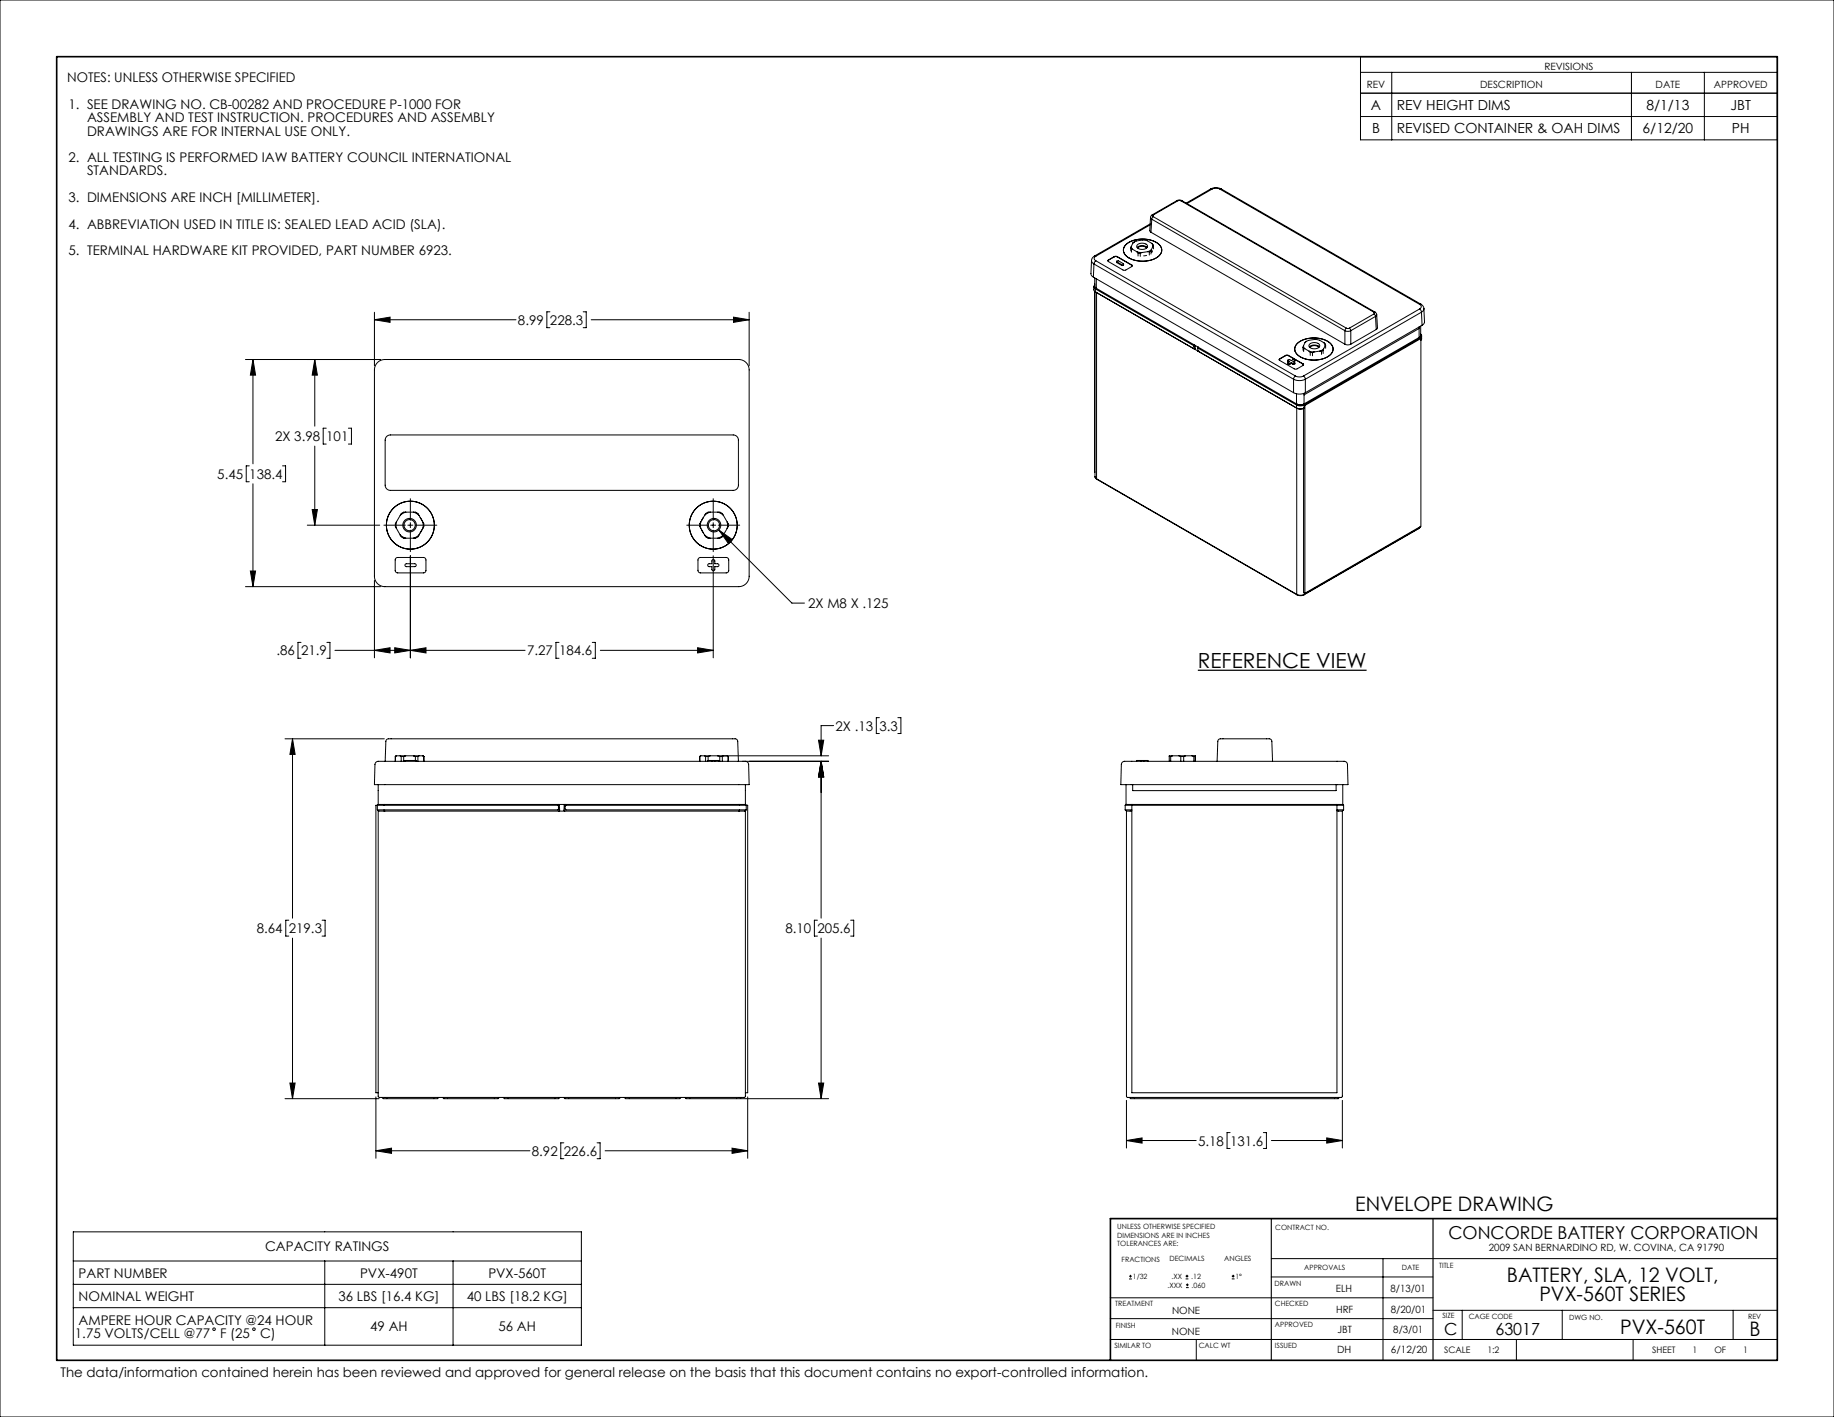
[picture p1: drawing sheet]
<svg xmlns="http://www.w3.org/2000/svg" width="559mm" height="432mm" viewBox="0 0 559 432" stroke-linecap="round" stroke-linejoin="round" font-family="sans-serif">
<path d="M365 204.2h51.4" fill="none" stroke="#000" stroke-width=".39"/>
<g fill="none" stroke="#000" stroke-width=".3">
<path d="M0 0h558.8v431.8h-558.8zM414.5 17.3h127v25.3h-127zM414.5 28.4h127M414.5 22h127M414.5 35.5h127M424.1 22v20.6M497.1 22v20.6M519.3 22v20.6M368.9 57.6a3.5 3.5 0 0 1 3.2 0M368.9 57.6h.4M368.9 57.6l-7.5 4.3M369.3 57.6a2.7 2.7 0 0 1 2.4 0"/>
<path d="M369.3 57.6l-7.6 4.4M371.7 57.6l60.8 35.1M372.1 57.6h-.4M372.1 57.6l60.8 35.1M332.6 79.4l-.2 4.1 .2 .5 .5 .4M332.6 79.4l.2 .6 .5 .4M333.5 78l-.6 .6-.3 .8M333.5 78l.4 .1M333.9 78.1a.74 .74 0 0 0-.5 .7 .74 .74 0 0 0 .5 .7M333.9 79.5l-.6 .9M333.9 79.5l60.8 35.1M337.7 79.2l-.2 .3 .2 .2 4.7 2.7 .6-.1 1.8-1.1 .2-.2-.2-.3"/>
<path d="M337.7 79.3l-.2 .2M337.7 79.2v.1M339.5 78.2h.9M339.5 78.3h.9M339.5 78.2l-1.8 1M339.5 78.3l-1.8 1M339.5 78.2v.1M340.2 79.6l.1 .4M340.3 79.8a.29 .29 0 0 1 .1-.4 .29 .29 0 0 1 .4 .1l1.4 .8a.29 .29 0 0 1-.1 .4 .29 .29 0 0 1-.4-.1M340.3 79.8l1.4 .8M340.3 79.8v.2M340.4 78.2l4.4 2.5"/>
<path d="M340.4 78.3l4.4 2.5M340.4 78.2v.1M343 74.6a8.1 8.1 0 0 1 10.6 .4 2.63 2.63 0 0 1-1.9 3.9 8.1 8.1 0 0 1-9.1-1.5 2.15 2.15 0 0 1 .4-2.8zM343.1 74.5a8.2 8.2 0 0 1 10.4 .5 2.6 2.6 0 0 1-1.7 3.8 8.1 8.1 0 0 1-9.1-1.4 2.17 2.17 0 0 1 .4-2.9zM344.6 75.5l.1 .4M344.6 75.5v1M344.7 75.1l.4 .9M344.7 75.1l-.1 .4M344.7 75.9l.4 .1M344.7 75.9v1M345.1 76l1.3 .7M345.2 74.1l1.1-.7 1.8-.3 1.5 .3 1.3 .7"/>
<path d="M345.2 74.1l-.5 1M345.7 73.7l-.5 .4M346.4 76.7l1.5 .3M346.4 76.7l.3 .4M346.5 75.4a2.28 2.28 0 0 1 3 0M346.6 74.5a1.91 1.91 0 0 1 3 .7 1.94 1.94 0 0 1-3.3-.2zM346.7 75.6a1.75 1.75 0 0 1 2.6 0M346.7 77.1l.7 .1M346.7 77.1v.9M347.4 77.2v.9M347.9 77l-.5 .2M349.3 77.8l-.8 .2"/>
<path d="M349.7 76.7l.5 .1M349.7 76.7l-1.8 .3M350.2 76.8v.9M350.4 68.5l-16.5 9.6M350.4 68.2l-16.9 9.8M350.6 66.2l-.3 4.1 .4 .5M350.6 66.2l.3 .6M350.7 70.8l59.1 34.1M350.7 76.5l-.5 .3M350.7 76.5v.9M350.8 76.1l-1.1 .6M350.8 76.1l-.1 .4"/>
<path d="M350.9 74.1l.4 .9M350.9 74.1l.5 .8M350.9 66.8l58.9 34M350.9 66.8l-.2 4M351.1 65.5l-.5 .7M351.1 65.5h.3M351.2 76.4l-.3 .5M351.3 75l-.5 1.1M351.4 66l-.5 .8M351.4 65.5l-.2 .3 .2 .2M351.4 66l58.8 34M351.4 74.9l-.1 .1"/>
<path d="M351.4 74.9v.9M358.6 61.1l.7-.1 .8 .1M358.6 61.1l.3 .1M358.6 61.1l-7.5 4.4M358.9 61.2h.9M358.9 61.2l-7.5 4.3M359.8 61.2l58.8 34M360.1 61.1l-.3 .1M360.1 61.1l58.9 34M114.1 97.4l4.7-.8v1.6zM114.1 95.2v16.3M114.1 97.4h43.1"/>
<path d="M167.6 95h-1v4.9h1M177.7 95h.9v4.9h-.9M180.1 97.4h48.2M223.5 96.6l4.8 .8-4.8 .8zM228.3 95.2v16.3M333.1 84.4l61 35.3M333.3 87.4v1l.4 .5M333.3 80.4l60.8 35.2M333.3 80.4l-.2 4M333.5 88.8l.1 55.1M333.5 86.6v.3M333.5 86.6h.1"/>
<path d="M333.6 84.7v2.6l.4 .6v-2.9M333.6 86.9l-.1 .5 .4 .4M333.6 86.8a.67 .67 0 0 0-.3 .7 .67 .67 0 0 0 .4 .5M333.6 86.5l-.1 .1M333.6 88.9v56.3M333.7 88l30 17.3M333.7 88.9l31.4 18.2M333.7 88v.9M333.9 87.8l30.1 17.3M333.9 87.8l-.2 .2M334.1 89.2v56.7M340.3 80l1.4 .9"/>
<path d="M341.7 80.6v.3M342.3 80.5l-.1 .4h-.5M344.8 80.8l.2 .2M344.8 80.7v.1M418.6 95.7l.5 .7M418.6 95.2l.2 .2-.2 .3M418.6 95.7l-7.5 4.3M419 95.1l.5 .8M419 95.1l-.4 .1M419.1 96.4l-7.5 4.4M419.1 96.4l.2 4M419.5 95.9l.2 4-.4 .5"/>
<path d="M419.5 95.9l-.4 .5M432.5 92.7a.74 .74 0 0 1 .5 .7 .74 .74 0 0 1-.5 .8M432.5 94.2l.6 .9M432.5 94.2l-35.4 20.4M432.9 99.4v2.8l-.5 .6M432.9 92.7l.7 .5 .2 .8M432.9 92.7h-.4M433.1 95.1l-35.4 20.5M433.1 95.1l.2 4M433.3 99.1l-35.6 20.6M433.8 94l.2 4.1-.2 .6-.5 .4M433.8 94l-.2 .7-.5 .4"/>
<path d="M74.8 109.6h41.2M77.1 109.6l.8 4.7h-1.6zM77.1 109.6v31.7M95.9 109.6l.8 4.7h-1.6zM95.9 109.6v20.3M115.1 110.4l1.1-.7 1.1-.1h107.8a3.2 3.2 0 0 1 3.2 3.1v62.9a3.2 3.2 0 0 1-3.2 3.2h-107.8a3.2 3.2 0 0 1-3.2-3.2v-62.9l.2-1.2zM363.7 105.3l.1 .3M363.8 106.1l-.1 .1M363.8 106.1l.4 .3M363.8 105.6v.5M364 105.1l.1 .3M364 105.1l31.2 18.1"/>
<path d="M364 105.1l-.3 .2M364.1 105.4l.1 1M364.1 105.4l-.3 .2M364.2 106.4l-.1 .1M365 106.8l.1 .3M365 106.8h.1M365.1 107.1l30.1 17.4 1 .2 1-.3M365.1 106.1l-.1 .1M365.1 106.1l-.1-.3v1M365.1 106.1l29.9 17.3M365.1 107.1h.1M389.9 109.3l-.2 .3 .2 .2 4.7 2.7 .5-.1 1.9-1 .2-.3-.2-.2"/>
<path d="M389.9 109.4l-.2 .2M389.9 109.3v.1M391.7 108.3h.9M391.7 108.4h.9M391.7 108.3l-1.8 1M391.7 108.4l-1.8 1M391.7 108.3v.1M392.4 109.8l.1 .4M392.4 110.6l.1 .4h.5M392.5 109.9l.5 .3-.5 .3a.29 .29 0 0 0 .1 .4 .29 .29 0 0 0 .4-.2M392.5 109.9a.29 .29 0 0 1 .1-.4 .29 .29 0 0 1 .4 .1l.5 .3 .4-.3a.29 .29 0 0 1 .4-.1 .29 .29 0 0 1 .1 .4M392.5 110.2l.2 .1"/>
<path d="M392.5 109.9v.3M392.6 108.3l4.4 2.6M392.6 108.4l4.4 2.6M392.6 108.3v.1M393 110.7v.3M393.5 110.7l.4 .3M393.5 110.7l-.5 .3M393.5 110.5l.4 .2M393.5 110.5l-.5 .2M393.5 110.5v.2M393.9 110.7v.3M394.1 115.6a4 4 0 0 0 3.6 0"/>
<path d="M394.1 119.7a4 4 0 0 0 3.6 0M394.1 115.6v4.1M394.4 109.9l-.4 .3 .4 .3a.29 .29 0 0 1-.1 .4 .29 .29 0 0 1-.4-.2M394.4 110.2l-.2 .1M394.4 109.9v.3M394.5 110.6l-.1 .4h-.5M394.5 109.8l-.1 .4M394.7 114.6l-.6 1M394.7 114.6a2.7 2.7 0 0 0 2.4 0M395 120v3.1a2.54 2.54 0 0 0 2.3 0M395.2 104.7a8.1 8.1 0 0 1 10.6 .4 2.63 2.63 0 0 1-1.9 3.9 8.1 8.1 0 0 1-9.1-1.5 2.15 2.15 0 0 1 .4-2.8zM395.3 104.6a8.2 8.2 0 0 1 10.4 .5 2.6 2.6 0 0 1-1.7 3.9 8.1 8.1 0 0 1-9.1-1.5 2.17 2.17 0 0 1 .4-2.9z"/>
<path d="M397 111l.2 .2M397 110.9v.1M397 105.8l.2 .4M397 105.8v.9M397.1 114.6l.6 1M397.2 105.4l.4 .9M397.2 105.4l-.2 .4M397.2 106.2l.4 .1M397.2 106.2v.9M397.3 119.8v3.3M397.6 106.3l1.3 .7M397.6 104.3l1.1-.6 1.9-.3 1.5 .3 1.3 .7"/>
<path d="M397.6 104.3l-.4 1.1M397.7 115.6v4.1M398.1 104l-.5 .3M398.9 107l1.5 .3M398.9 107l.3 .4M398.9 105.7a2.28 2.28 0 0 1 3.1 0M399.1 104.8a1.91 1.91 0 0 1 3 .7 1.94 1.94 0 0 1-3.3-.2zM399.1 105.9a1.75 1.75 0 0 1 2.7 0M399.2 107.4l.7 .1M399.2 107.4v.9M399.9 107.5v.9M400.4 107.3l-.5 .2"/>
<path d="M402.2 107h.5M402.2 107l-1.8 .3M402.7 107v1M403.2 106.8l-.5 .2M403.2 106.8v.9M403.3 106.3l-1.1 .7M403.3 106.3l-.1 .5M403.4 104.4l.4 .9M403.4 104.4l.5 .8M403.8 105.3l-.5 1M403.9 105.2l-.1 .1M403.9 105.2v.9"/>
<path d="M409.8 100.8l.8 .2 1-.2M409.8 104.9l.8 .2 1-.2M409.8 100.8v4.1M410.2 100h.9M410.2 100l-.4 .8M411.1 100l.5 .8M411.6 100.8v4.1M419.3 100.4l-7.7 4.5M432.4 102.8v-3.1v.4l-35.1 20.2M432.4 102.8l-35.1 20.3M432.5 102.8h-.1M432.5 102.8l.2 .2"/>
<path d="M432.7 103l.2 .2M432.7 103l-35.4 20.4M432.9 101.9v.4l-.4 .5M432.9 101.8a.68 .68 0 0 1 .2 .7 .68 .68 0 0 1-.4 .5M432.9 103.2l-35.3 20.4M432.9 103.2v57.2l-35.3 20.4M433.2 102.3l-.3 1.4M95.9 135.9v24.1M99.4 130.5h-.9v4.8h.9M106.2 130.5h.9v4.8h-.9M117.9 133l1-.5h104.5a1.59 1.59 0 0 1 1.6 1.6v13.7a1.59 1.59 0 0 1-1.6 1.6h-104.5a1.59 1.59 0 0 1-1.5-1.6v-13.7zM395 123.4a2.54 2.54 0 0 0 2.3 0"/>
<path d="M395 123.4v.9a2.54 2.54 0 0 0 2.3 0M395.1 124.4v56.7M395.2 123.2a2.22 2.22 0 0 0 2 0M395.2 123.2l-.2 .2M397.2 123.2l.1 .2M397.2 124.4h.1M397.2 124.4v56.2l.4 .2M397.3 123.4v.9M397.3 123.1l-.1 .1M397.3 124.3l-.1 .1M397.3 123.4l.3 .2M397.6 123.6v57.2"/>
<path d="M75.9 142h-.9v4.8h.9M77.1 147.4v31.4M86.1 142h.9v4.8h-.9M95.1 155.3h1.6l-.8 4.7zM120.8 159.1v1.9M120.8 159.1l-.4 .9 .4 1M122 157l-1.2 2.1M123.6 156.1l-1.6 .9M123.6 156.1l-1 .2-.6 .7M123.6 156.1h2.4M125 152v6.5M125 159.3v1.5"/>
<path d="M126 156.1l1.7 .9M126 156.1l1 .2 .7 .7M127.7 157l1.1 2.1M128 157.7l.6 1M128.8 159.1v1.9M128.8 159.1l.3 1-.3 .9M213.5 159.1v1.9M213.5 159.1l-.3 .9 .3 1M214.3 157.6l-.5 1M214.7 157l-1.2 2.1M216.4 156.1l-1.7 .9M216.4 156.1l-1 .2-.7 .7"/>
<path d="M216.4 156.1h2.3M217.3 152v6.5M217.3 159.3v1.5M218.7 156.1l1.7 .9M218.7 156.1l1 .2 .7 .7M220.4 157l1.2 2.1M221.6 159.1v1.9M221.6 159.1l.3 1-.3 .9M333.6 145.2l.5 .7M333.6 145.2l.6 .8M334.1 145.9l.1 .1M334.1 145.9l61 35.2"/>
<path d="M334.2 146l61 35.3M74.8 178.8h41.2M76.3 174h1.6l-.8 4.8zM93.6 160h22.1M114.1 176.9v23.6M117 160h6.5M120.6 170.1l.6-.2h8.1l.5 .6-.1 3.6-.7 .5-8.1-.1-.5-.6v-3.3zM120.8 161l1.1 2M121.9 163l1.7 1M121.9 163l.7 .8 1 .2M123.5 171.9l2.9-.1a.44 .44 0 0 1 .4 .4 .44 .44 0 0 1-.4 .5h-2.7l-.3-.3zM123.6 164h2.4"/>
<path d="M124.3 160h1.5M125 161.6v6.5M125 169.4v31.1M126.6 160h6.5M127.6 163l-1.6 1M127.6 163l-.6 .8-1 .2M128.6 161.4l-.6 1M128.8 161l-1.2 2M209.2 160h6.6M212.9 170.1l.5-.2h8.1l.5 .6v3.6l-.7 .5-8.1-.1-.5-.7v-3.3zM213.5 161l1.2 2M213.8 161.4l.5 1"/>
<path d="M214.7 163l1.7 1M214.7 163l.7 .8 1 .2M216.4 164h2.3M216.5 160h1.6M217 170.6l.4-.1 .3 .2 .1 1.1h.8a.44 .44 0 0 1 .5 .4 .44 .44 0 0 1-.5 .5h-.8v.8a.44 .44 0 0 1-.5 .4 .44 .44 0 0 1-.4-.4v-.8h-.8a.44 .44 0 0 1-.5-.5 .44 .44 0 0 1 .5-.4h.8zM217.3 161.6v6.5M217.3 169.4v31.1M218.8 160h6.6M219 161.5l3.9 2.8-1.1 1.1zM219 161.5l22.3 22.3h3.8M220.4 163l-1.7 1M220.4 163l-.7 .8-1 .2"/>
<path d="M221.6 161l-1.2 2M432.3 161.1l-35 20.2M432.3 161l.5-.5-.5 .6M432.3 161v.1M432.3 160.7v.3M432.3 161l-34.9 20.1M91.7 195.8h-.9v4.8h.9M99.6 195.8h.9v4.8h-.9M102.1 198.2h57.9M114.1 198.2l4.7-.8v1.6zM120.3 197.4l4.7 .8-4.7 .8zM125 198.2l4.8-.8v1.6z"/>
<path d="M170.3 195.8h-.9v4.8h.9M180.5 195.8h.9v4.8h-.9M182.9 198.2h34.4M212.5 197.4l4.8 .8-4.8 .8zM395.1 181.1a2.54 2.54 0 0 0 2.3 0M395.1 181.1l.1 .2M395.2 181.3a2.38 2.38 0 0 0 2.1 0M397.4 181.1l-.1 .2M397.4 180.7v.4M267.9 218.7h-.9v4.8h.9M273.6 218.7h.9v4.8h-.9M86.8 225.1h30.3"/>
<path d="M89.1 225.1v54.7M89.1 225.1l.8 4.8h-1.6zM114.5 232.3l.8-.3h111.7a1.02 1.02 0 0 1 1.1 1l.2 6.1h-114.2l.1-6.1zM115.2 239.1v6M117.4 232l.2-6.1a1.27 1.27 0 0 1 1.6-.8h104.7a.8 .8 0 0 1 .9 .8l.2 6.1M120.4 230.5h.1M120.4 230.5v1.5M120.5 230.5v1.5M120.8 230.3l-.3 .2M120.8 230.3l-.4 .2M120.8 230.3h1.1M121.9 230.3l.3 .2"/>
<path d="M121.9 230.3h1.7M122.2 230.5h.8M122.2 230.5v1.5M123 230.5v1.5M123.4 232v-.3h3.4v.3M123.6 230.3l-.6 .2M123.6 230.3h2.4M126 230.3l.6 .2M126 230.3h1.6M126.6 230.5h.7M126.6 230.5v1.2M127.3 230.5v1.5"/>
<path d="M127.6 230.3l-.3 .2M127.6 230.3h1.2M128.8 230.3l.3 .2M129.1 230.5h.1M129.1 230.5v1.5M213.2 230.5h.1M213.2 230.5v1.5M213.5 230.3l-.3 .2M213.5 230.3h1.2M214.7 230.3l.3 .2M214.7 230.3h1.7M215 230.5h.8"/>
<path d="M215 230.5v1.5M215.8 230.5v1.2M216.4 230.3l-.6 .2M216.4 230.3h2.3M216.9 231.7h.9M216.9 231.7h-1.3v.3M216.9 231.7v.3M217.8 231.7h1.3v.3M217.8 231.7v.3M218.7 230.3h1.7l-.3 .2M218.7 230.3l.6 .2M219.3 230.5h.8"/>
<path d="M219.3 230.5v1.5M220 230.3h32.5M220.1 230.5v1.5M221.6 230.3l.3 .2zM221.9 230.5h.1M221.9 230.5v1.5M226.2 232h26.3M227.1 239.1v6M249.4 225.6h1.6l-.8 4.7zM250.2 232l.8 4.8h-1.6zM250.2 232v47.8M254 221.1h-3.8v9.2"/>
<path d="M341.9 232.3l.8-.3h66.8a1.02 1.02 0 0 1 1.1 1l.1 6.1h-69.2l.2-6.1zM343.1 239.1v6M345.1 239.1v1.8h62v-1.8M347.6 231.7h.9M347.6 231.7h-1.3v.3M347.6 231.7v.3M348.5 231.7h1.3v.3M348.5 231.7v.3M356.3 230.5h.4M356.3 230.5v1.5M356.7 230.5v1.5M357.2 230.3l-.5 .2"/>
<path d="M357.2 230.3h-.9v.2M357.2 230.3h2M359.2 230.3h2M359.2 230.3l.6 .2M359.8 230.5h.9M359.8 230.5v1.5M360.7 230.5v1.5M361.2 230.3l-.5 .2M361.2 230.3h2M363.2 230.3l.6 .2M363.2 230.3h1M363.8 230.5h.4"/>
<path d="M363.8 230.5v1.5M364.2 230.5v1.5M364.2 230.3v.2M364.2 230.3h.1M370.8 232l.3-6.1a1.27 1.27 0 0 1 1.5-.8h14.1a.8 .8 0 0 1 .8 .8l.2 6.1M409.1 239.1v6M115 245.4h54.9l.3 .3v.9l-.3 .2h-54.9M115 245.4h-.5v87.6h.7M115 245.4v1.4M115 246.8l.2 .2M115.2 247h111.9M115.2 245.1h111.9"/>
<path d="M115.2 247v87l.4 .4 111.4-.1 .1-87.3M115.2 245.1l-.2 .3M170.1 245.1l.3 .3 .1 1.5-.2 .3M172.2 245.1l-.3 .3-.1 1.5 .3 .3M227.1 245.1l.3 .3M227.4 245.4h-54.9l-.3 .3v.9l.3 .2h54.9M227.4 245.4h.4v87.6h-.7M227.4 246.8l-.3 .2M227.4 245.4v1.4M342.8 245.4h2.1M342.8 246.8h2.1M342.8 245.4v1.4"/>
<path d="M342.8 246.8l.4 .4M343.1 245.1h66M343.1 245.1l-.3 .3M343.2 247.2v86.8l.4 .4 65.3-.1 .1-87.1M344.9 247.1l-1.7 .1M344.9 245.4v87.6h62.5v-87.6M344.9 245.4h62.5M407.4 245.4h2M407.4 246.8h2M407.4 247.1l1.6 .1M409.1 245.1l.3 .3M409.4 245.4v1.4"/>
<path d="M409.4 246.8l-.4 .4M88 280.4h-.9v4.9h.9M89.1 285.9v48.9M98.1 280.4h1v4.9h-1M249.1 280.4h-1v4.9h1M250.2 285.9v48.9M259.2 280.4h.9v4.9h-.9M86.8 334.8h28.7M88.3 330h1.6l-.8 4.8zM114.5 334.3v18.7M116.4 334.4l.4 .4h16.5l.4-.4M134.8 334.4l.4 .4h16.6l.4-.4"/>
<path d="M153.3 334.4l.4 .4h16.5l.4-.4M171.7 334.4l.4 .4h16.6l.4-.4M190.2 334.4l.4 .4h16.5l.4-.4M208.7 334.4l.3 .4h16.6l.4-.4M225.7 334.8h26.8M227.8 334.3v18.7M249.4 330h1.6l-.8 4.8zM343.2 335.3v14.5M344.1 334.4l.4 .4h63.2l.4-.4M409 335.3v14.5M114.5 350.7l4.8-.8v1.6zM114.5 350.7h47"/>
<path d="M171.8 348.3h-.9v4.8h.9M181.9 348.3h1v4.8h-1M184.4 350.7h43.4M223.1 349.9l4.7 .8-4.7 .8zM343.2 347.6l4.8-.8v1.5zM343.2 347.6h21.3M374.8 345.1h-.9v4.9h.9M384.9 345.1h1v4.9h-1M387.4 347.6h21.6M404.2 346.8l4.8 .8-4.8 .7zM22.3 375.4h154.8v34.5h-154.8zM22.3 384.3h154.8"/>
<path d="M22.3 391.4h154.8M22.3 398.5h154.8M99 384.3v25.6M138 384.3v25.6M338.3 395.5h98.3M344 389.7h.9M344 388.9h.9M344.4 388.5v.8M361.2 389.7h.9M361.2 388.9h.9M361.3 392.4h.9M361.3 391.5h.9"/>
<path d="M361.7 388.5v.8M361.8 391.1v.8M375.3 389.7h.8M375.3 388.9h.8M375.7 388.5v.8M387.3 383.5h154.2M387.3 389.1h49.3M421.4 383.5v31M436.6 399.3h104.9M445.5 399.3v8.9M476 399.3v8.9M528.1 399.3v8.9"/>
<path d="M338.3 401.8h98.3M338.3 408.2h203.2M364.5 408.2v6.3M462 408.2v6.3M497.6 408.2v6.3"/>
<circle cx="124.8" cy="160" r="1.7"/>
<circle cx="124.8" cy="160" r="2.06"/>
<circle cx="125" cy="160" r="7.3"/>
<circle cx="217.3" cy="160" r="7.3"/>
<circle cx="217.5" cy="160" r="1.7"/>
<circle cx="217.5" cy="160" r="2.06"/>
<circle cx="65.2" cy="405" r=".39"/>
<circle cx="77.4" cy="405" r=".39"/>
</g>
<path d="M387.3 371.3v43.2M436.6 371.3v43.2" fill="none" stroke="#000" stroke-width=".35"/>
<path d="M17.3 17.3h524.2v397.2h-524.2zM541.5 371.3h-203.2v43.2" fill="none" stroke="#000" stroke-width=".5"/>
<g fill="#000">
<path d="M89.1 225.1l.8 4.8h-1.6zM88.3 330h1.6l-.8 4.8zM114.5 350.7l4.8-.8v1.6zM223.1 349.9l4.7 .8-4.7 .8zM343.2 347.6l4.8-.8v1.5zM404.2 346.8l4.8 .8-4.8 .7zM114.1 97.4l4.7-.8v1.6zM223.5 96.6l4.8 .8-4.8 .8zM95.1 155.3h1.6l-.8 4.7zM95.9 109.6l.8 4.7h-1.6zM77.1 109.6l.8 4.7h-1.6zM76.3 174h1.6l-.8 4.8zM120.3 197.4l4.7 .8-4.7 .8zM114.1 198.2l4.7-.8v1.6zM125 198.2l4.8-.8v1.6zM212.5 197.4l4.8 .8-4.8 .8zM219 161.5l2.8 3.9 1.1-1.1z"/>
<path d="M249.4 330h1.6l-.8 4.8zM250.2 232l.8 4.8h-1.6zM250.2 232l.8 4.8h-1.6zM249.4 225.6h1.6l-.8 4.7z"/>
</g>
<text font-size="6.3" x="365" y="203.6">REFERENCE VIEW</text>
<g font-size="6.1">
<text x="412.9" y="369.1">ENVELOPE DRAWING</text>
<text x="459.1" y="390.7">BATTERY, SLA, 12 VOLT,</text>
<text x="469" y="396.6">PVX-560T SERIES</text>
<text x="493.6" y="406.6">PVX-560T</text>
<text x="533.1" y="407.2">B</text>
</g>
<text font-size="5.4" x="441.3" y="377.6">CONCORDE BATTERY CORPORATION</text>
<g font-size="5.1">
<text x="440" y="406.7">C</text>
<text x="455.6" y="406.7">63017</text>
</g>
<g font-size="4.2">
<text x="417.7" y="33.5">A</text>
<text x="425.6" y="33.5">REV HEIGHT DIMS</text>
<text x="501.6" y="33.5">8/1/13</text>
<text x="527.3" y="33.5">JBT</text>
<text x="418.1" y="40.7">B</text>
<text x="425.6" y="40.7">REVISED CONTAINER &amp; OAH DIMS</text>
<text x="500.5" y="40.7">6/12/20</text>
<text x="527.7" y="40.7">PH</text>
</g>
<g font-size="4.1">
<text x="20.5" y="25">NOTES: UNLESS OTHERWISE SPECIFIED</text>
<text x="20.9" y="33.2">1. SEE DRAWING NO. CB-00282 AND PROCEDURE P-1000 FOR</text>
<text x="26.5" y="37.3">ASSEMBLY AND TEST INSTRUCTION. PROCEDURES AND ASSEMBLY</text>
<text x="26.5" y="41.3">DRAWINGS ARE FOR INTERNAL USE ONLY.</text>
<text x="20.9" y="49.4">2. ALL TESTING IS PERFORMED IAW BATTERY COUNCIL INTERNATIONAL</text>
<text x="26.5" y="53.5">STANDARDS.</text>
<text x="20.9" y="61.6">3. DIMENSIONS ARE INCH [MILLIMETER].</text>
<text x="20.9" y="69.7">4. ABBREVIATION USED IN TITLE IS: SEALED LEAD ACID (SLA).</text>
<text x="20.9" y="77.8">5. TERMINAL HARDWARE KIT PROVIDED, PART NUMBER 6923.</text>
<text x="157.8" y="99">8.99</text>
<text x="167.6" y="99">228.3</text>
<text x="83.8" y="134.4">2X 3.98</text>
<text x="99.4" y="134.4">101</text>
<text x="66.2" y="145.9">5.45</text>
<text x="76" y="145.9">138.4</text>
<text x="246.2" y="185.3">2X M8 X .125</text>
<text x="84.2" y="199.7">.86</text>
<text x="91.7" y="199.7">21.9</text>
<text x="160.6" y="199.7">7.27</text>
<text x="170.3" y="199.7">184.6</text>
<text x="254.6" y="222.6">2X .13</text>
<text x="267.9" y="222.6">3.3</text>
<text x="78.3" y="284.4">8.64</text>
<text x="88" y="284.4">219.3</text>
<text x="239.3" y="284.4">8.10</text>
<text x="249.1" y="284.4">205.6</text>
<text x="162.1" y="352.2">8.92</text>
<text x="171.8" y="352.2">226.6</text>
<text x="365.1" y="349.1">5.18</text>
<text x="374.8" y="349.1">131.6</text>
<text x="80.8" y="381.3">CAPACITY RATINGS</text>
<text x="24" y="389.3">PART NUMBER</text>
<text x="109.7" y="389.3">PVX-490T</text>
<text x="148.8" y="389.3">PVX-560T</text>
<text x="24" y="396.4">NOMINAL WEIGHT</text>
<text x="103.1" y="396.4">36 LBS [16.4 KG]</text>
<text x="142.2" y="396.4">40 LBS [18.2 KG]</text>
<text x="22.8" y="407.7">1.75 VOLTS/CELL @77</text>
<text x="24" y="403.7">AMPERE HOUR CAPACITY @24 HOUR</text>
<text x="67.1" y="407.7">F (25</text>
<text x="79.2" y="407.7">C)</text>
<text x="112.8" y="405.7">49 AH</text>
<text x="151.9" y="405.7">56 AH</text>
<text x="18.4" y="419.7">The data/information contained herein has been reviewed and approved for general release on the basis that this document contains no export-controlled information.</text>
</g>
<g font-size="3">
<text x="470.6" y="21.2">REVISIONS</text>
<text x="416.5" y="26.7">REV</text>
<text x="451" y="26.7">DESCRIPTION</text>
<text x="504.5" y="26.7">DATE</text>
<text x="522.2" y="26.7">APPROVED</text>
<text x="453.6" y="381.3">2009 SAN BERNARDINO RD, W. COVINA, CA 91790</text>
<text x="407.1" y="393.6">ELH</text>
<text x="423.7" y="393.6">8/13/01</text>
<text x="357.1" y="400.5">NONE</text>
<text x="407.1" y="400">HRF</text>
<text x="423.8" y="400">8/20/01</text>
<text x="357.1" y="406.7">NONE</text>
<text x="407.5" y="406.2">JBT</text>
<text x="424.5" y="406.2">8/3/01</text>
<text x="407.4" y="412.2">DH</text>
<text x="423.8" y="412.2">6/12/20</text>
</g>
<g font-size="2.7">
<text x="440" y="412.2">SCALE</text>
<text x="453.2" y="412.2">1:2</text>
<text x="503.4" y="412.4">SHEET</text>
<text x="515.7" y="412.4">1</text>
<text x="522.3" y="412.4">OF</text>
<text x="531.1" y="412.4">1</text>
</g>
<g font-size="2.2">
<text x="340.4" y="374.5">UNLESS OTHERWISE SPECIFIED</text>
<text x="340.4" y="377.2">DIMENSIONS ARE IN INCHES</text>
<text x="388.6" y="374.7">CONTRACT NO.</text>
<text x="340.4" y="379.8">TOLERANCES ARE:</text>
<text x="341.7" y="384.4">FRACTIONS</text>
<text x="345.2" y="389.7">1/32</text>
<text x="356.3" y="384.4">DECIMALS</text>
<text x="357" y="389.7">.XX</text>
<text x="363" y="389.7">.12</text>
<text x="373" y="384.4">ANGLES</text>
<text x="376.4" y="389.7">1°</text>
<text x="397.4" y="387">APPROVALS</text>
<text x="427.2" y="387.1">DATE</text>
<text x="438.5" y="386.4">TITLE</text>
<text x="355.7" y="392.4">.XXX</text>
<text x="363.1" y="392.4">.060</text>
<text x="388.4" y="391.8">DRAWN</text>
<text x="339.8" y="398.1">TREATMENT</text>
<text x="388.5" y="398">CHECKED</text>
<text x="439.5" y="401.7">SIZE</text>
<text x="447.5" y="402">CAGE CODE</text>
<text x="532.6" y="401.8">REV</text>
<text x="340" y="404.7">FINISH</text>
<text x="388.5" y="404.5">APPROVED</text>
<text x="478.1" y="402.2">DWG NO.</text>
<text x="339.5" y="410.8">SIMILAR TO</text>
<text x="365.2" y="410.7">CALC WT</text>
<text x="388.5" y="410.9">ISSUED</text>
</g>
</svg>
